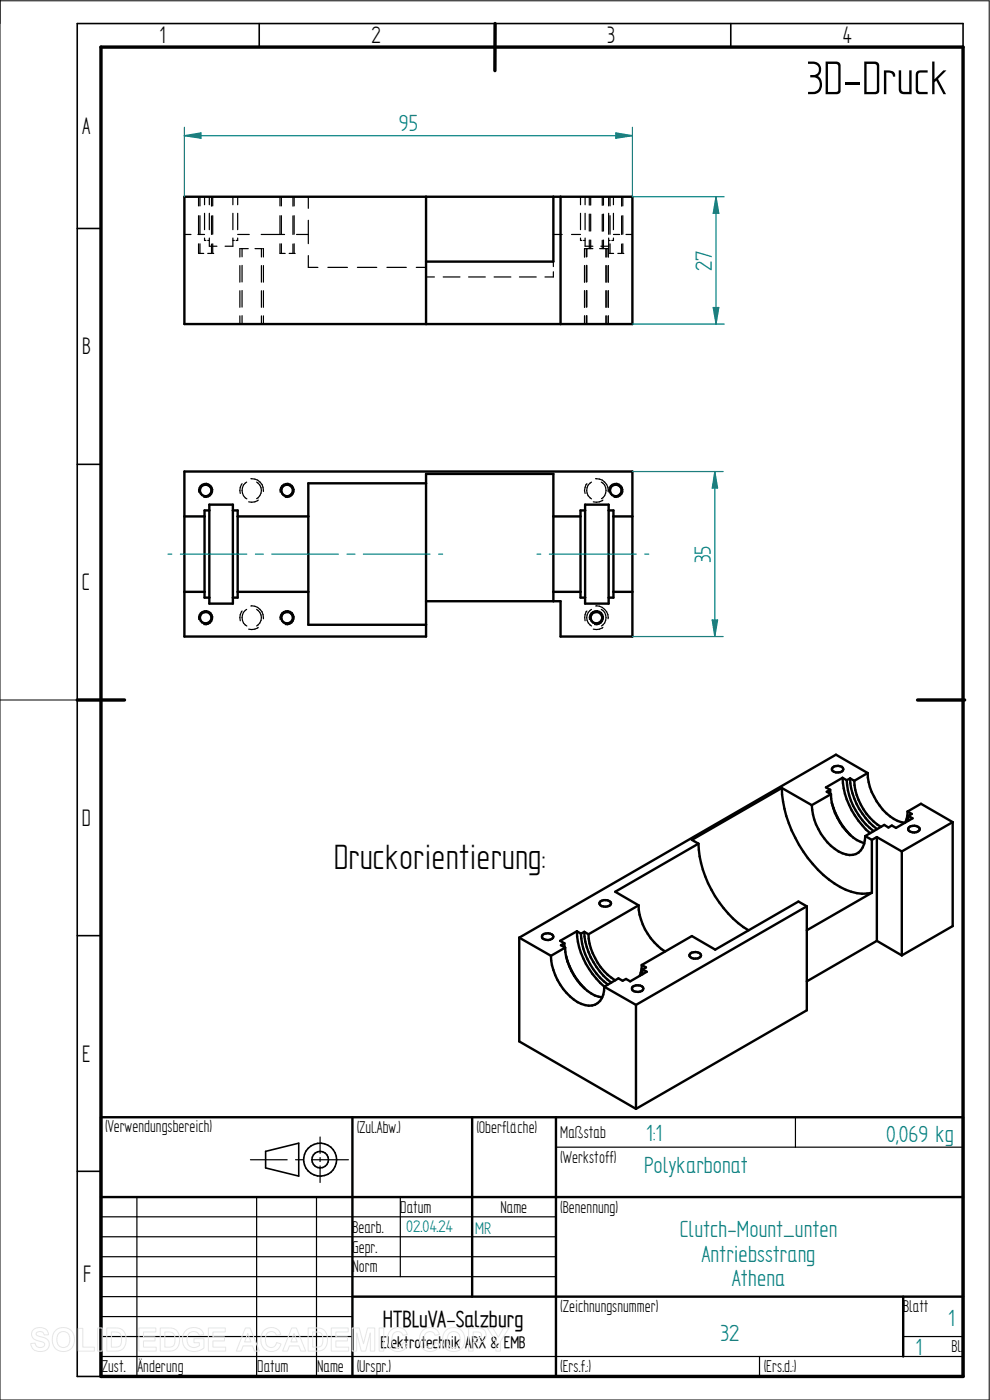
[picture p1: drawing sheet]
<svg xmlns="http://www.w3.org/2000/svg" width="210mm" height="297mm" viewBox="0 0 210 297" stroke-linecap="round" stroke-linejoin="round" font-family="sans-serif">
<path d="M0 0v297h209.8v-296.8h-209.8M0 148.5h16.4" fill="none" stroke="#000" stroke-width=".21"/>
<g fill="none" stroke="#000" stroke-width=".34">
<path d="M55 5v5M105 5v5M155 5v5M204.3 10v-5h-187.9v287h5M16.4 48.5h5M16.4 98.5h5M16.4 148.5h5M16.4 198.5h5M16.4 248.5h5M56.3 244.3l7.1-1.8v7l-7.1-1.7z"/>
<circle cx="67.9" cy="246" r="3.5"/>
<circle cx="67.9" cy="246" r="1.76"/>
</g>
<path d="M21.4 10h182.9v282h-182.9zM105 5v10M16.4 148.5h10M194.6 148.5h10" fill="none" stroke="#000" stroke-width=".72"/>
<g fill="none" stroke="#000" stroke-width=".51">
<path d="M39.1 41.7h95.1v27h-95.1zM90.4 41.7v27M117.4 41.7v13.8h-27M118.9 41.7v27M39.1 109.6h4.3M44.4 108.3h-1v18.5h1M44.4 107.1h5v21h-5zM49.4 108.3h1v18.5h-1M50.4 109.6h15M90.4 102.5h-25v30h25M117.4 109.6h5.7M124.1 108.3h-1v18.5h1"/>
<path d="M124.1 107.1h5v21h-5zM129.1 108.3h1v18.5h-1M130.1 109.6h4.1M39.1 125.6h4.3M50.4 125.6h15M90.4 127.6h28.5v7.4h15.3v-35h-95.1v35h51.3v-34.5h27v27.1M117.4 125.6h5.7M130.1 125.6h4.1M148.2 179a23.6 23.6 0 0 0 10.6 18.4M148.2 179l-17.7 10.2 5 2.9M165.9 167.2a26.4 26.4 0 0 0 12.3 21 9.2 9.2 0 0 0 6.8 1.2M165.9 167.2l-19.1 11 1.4 .8"/>
<path d="M165.9 167.2l6.3 3.6M172.2 170.8a12.1 12.1 0 0 0 6.5 10.2 3.2 3.2 0 0 0 4.8-2.7l.1-.9M176.1 167.6v.8M176.1 167.6l-.7 .4 .9 .5M176.3 168.5a12.8 12.8 0 0 0 5.5 9.7l1.5 .7M176.3 168.5l-4.1 2.3M176.4 170.3a16 16 0 0 0 4.1 6.9M176.7 162.8a1.64 1.64 0 0 1 2.1 .1l.1 .3a1.49 1.49 0 0 1-2.4 .1zM178.7 165a16.7 16.7 0 0 0 5.9 11.7M178.7 165l.9 .5M178.7 165l-3.5 2 .9 .6M179.6 165.5a14.4 14.4 0 0 0 5.7 10.8"/>
<path d="M180.3 165.1l.9 .6M180.3 165.1a14.5 14.5 0 0 0 5.8 10.8M180.3 165.1l-.7 .4M181.2 165.7a12.5 12.5 0 0 0 5.7 9.7M183.6 177.4l1.4 .8M184.1 164l-6.8-3.9-67.1 38.8M184.1 164a12.2 12.2 0 0 0 6.3 10.2l1.5 .3M184.1 164l-2.9 1.7M185 178.2v11.2M186 177.6l5.3 3M186 177.6l-1 .6M186 177.6v22"/>
<path d="M192.5 172.2l2.9-1.7 6.7 3.9M192.5 172.2l.9 .5-.7 .4M192.5 172.2v.8l-.4 1.5M192.7 173.1l.9 .5-3.5 2-.9-.5-.7 .5-.9-.6-4 2.4M192.7 173.1v1.1M192.8 175.5a1.54 1.54 0 0 1 2.3 .4 1.47 1.47 0 0 1-2.4 .1zM202.1 174.4l-10.8 6.2M202.1 174.4v22.1l-10.8 6.2M110.2 198.9v22l24.7 14.3M110.2 198.9l6.7 3.9M115.1 198.3a1.53 1.53 0 0 1 2.3 .4 1.43 1.43 0 0 1-2.4 .1zM122.4 197.6a16.4 16.4 0 0 0 5.8 11.7"/>
<path d="M122.4 197.6l.8 .5M122.4 197.6l-3.6 2 .9 .5M123.2 198.1a14.8 14.8 0 0 0 5.7 10.8M124 197.7l.8 .5M124 197.7a14.5 14.5 0 0 0 5.7 10.7M124 197.7l-.8 .4M124.8 198.2a12.6 12.6 0 0 0 5.7 9.8M127.3 191.3a1.63 1.63 0 0 1 2.3 .3 1.47 1.47 0 0 1-2.4 .2zM135.5 192.1a12.3 12.3 0 0 0 5.6 9.7M135.5 192.1l-10.7 6.1M171.2 192.3l-1.8-1-17.7 10.2-4.9-2.9-10.7 6.1M171.2 192.3l-36.3 20.9"/>
<path d="M171.2 192.3v22l-36.3 20.9M185 189.4l-13.8 8M186 199.6l5.3 3.1M186 199.6l-14.8 8.6M191.3 180.6v22.1M116.9 202.8a12.1 12.1 0 0 0 6.4 10.2 3.2 3.2 0 0 0 4.8-2.8l.1-.9M119.7 200.1l.1 .9M119.7 200.1l-.7 .4 .9 .5M119.9 201a12.4 12.4 0 0 0 6.3 10.2l1.6 .4M119.9 201l-3 1.8M120.1 202.8a14.9 14.9 0 0 0 4 7M128.2 209.3l6.7 3.9"/>
<path d="M134.2 209.3a1.85 1.85 0 0 1 2.2 .2l.1 .2a1.47 1.47 0 0 1-2.3 .4l-.1-.3zM134.9 213.2v22M136.1 204.7l.9 .5-.7 .5M136.1 204.7v.9l-.4 1.4M136.3 205.7l.9 .5-3.5 2-.9-.5-.7 .4-.9-.5-3 1.7M136.3 205.7v1M146.4 202.3a1.54 1.54 0 0 1 2.3 .4 1.53 1.53 0 0 1-2.4 .1zM21.4 237h182.9v55h-182.9zM74.8 237v55M100.2 237v38.1M117.9 237v55M21.4 254h182.9"/>
<path d="M74.8 275.1h129.5M191.6 275.1v12.7"/>
<circle cx="43.6" cy="104.1" r="1.24"/>
<circle cx="60.9" cy="104" r="1.25"/>
<circle cx="130.6" cy="104" r="1.25"/>
<circle cx="43.6" cy="131" r="1.23"/>
<circle cx="60.9" cy="131" r="1.22"/>
<circle cx="126.5" cy="131" r="1.23"/>
</g>
<g fill="none" stroke="#000" stroke-width=".25">
<path d="M39.1 49.7h1.4M42 49.7h1.4M42.1 53.8h.1M42.1 41.7v2M42.1 45.8v3.9M42.1 51.7v2.1M42.3 53.8h.9M42.4 41.7v2M42.4 45.8v3.9M42.4 51.7v2.1M43.4 41.7v1.7M43.4 45.3v3.4"/>
<path d="M43.4 50.5v.5h.3M44.1 53.8h.9M44.1 51h.3M44.4 41.7v1.7M44.4 45.3v3.4M44.4 50.5v1.7h1.6M44.9 41.7v2M44.9 45.8v3.9M44.9 51.8v2M45.1 53.8h.1M45.1 41.7v2M45.1 45.8v3.9"/>
<path d="M45.1 51.7v2.1M49.4 41.7v1.7M49.4 45.3v3.4M49.4 50.5v1.7h-1.6M49.4 51h.3M50.4 41.7v1.7M50.4 45.3v3.4M50.4 50.5v.5h-.3M50.4 49.7h2.5M50.9 56.3v3.6M51 52.7h-.1v1.8M51.2 52.7h1.5"/>
<path d="M51.4 52.7v1.8M51.4 56.3v3.5M54.1 52.7h1.5M55.4 49.7h5M55.5 52.7v1.8M55.5 56.3v3.6M55.8 52.7l.1 1.8M55.9 56.3v3.6M59.4 53.8h.1M59.4 41.7v2M59.4 45.8v3.9M59.4 51.7v2.1"/>
<path d="M59.6 53.8h.9M59.7 41.7v2M59.7 45.8v3.9M59.7 51.7v2.1M61.3 53.8h.9M62.1 41.7v2M62.1 45.8v3.9M62.1 51.8v2M62.4 53.8h.1M62.4 41.7v2M62.4 45.8v3.9M62.4 51.7v2.1"/>
<path d="M62.9 49.7h2.5M65.4 41.7v2.5M65.4 46.7v5M65.4 54.2v2.5h2M69.6 56.7h4.1M75.8 56.7h4.1M82.1 56.7h4.1M88.3 56.7h2.1M90.4 58.8h1.8M94 58.8h3.6M99.4 58.8h3.6M104.8 58.8h3.6"/>
<path d="M110.2 58.8h3.5M117.4 55.5v1.1M117.4 57.7v1.1h-1.8M117.4 49.7h1.9M121.2 49.7h1.9M123.1 41.7v1.7M123.1 45.3v3.4M123.1 50.5v.5h.3M123.8 51h.3M124 56.3v3.6M124 52.7v1.8M124.1 41.7v1.7"/>
<path d="M124.1 45.3v3.4M124.1 50.5v1.7h1.7M124.2 52.7h-.2v1.8M124.3 52.7h1.5M124.5 52.7h.1M124.5 52.7v1.8M124.5 56.3v3.5M125 41.7v1.8M125 45.4v3.6M125 50.9v1.8M125.3 41.7v1.8M125.3 45.4v3.6"/>
<path d="M125.3 50.9v1.8M127.2 52.7h1.5M127.5 52.2h1.6M127.8 41.7v1.9M127.8 45.5v3.6M127.8 51v1.7M128 41.7v1.8M128 45.4v3.6M128 50.9v1.8M128.6 52.7v1.8M128.6 56.3v3.6M128.9 52.7h.1v1.8"/>
<path d="M129 56.3v3.6M129.1 41.7v2M129.1 45.3v4.4M129.1 50.5l.1 3.3M129.1 51h.3M129.3 53.8h.9M129.4 41.7v2M129.4 45.8v3.9M129.4 51.7v2.1M130.1 41.7v1.7M130.1 45.3v3.4M130.1 50.5v.5h-.3"/>
<path d="M130.1 49.7h1.3M131.1 53.8h.9M131.9 41.7v2M131.9 45.8v3.9M131.9 51.8v2M132.1 53.8h.1M132.1 41.7v2M132.1 45.8v3.9M132.1 51.7v2.1M132.8 49.7h1.4M50.9 61.7v3.5M50.9 67v1.7"/>
<path d="M51.4 61.6v3.6M51.4 67v1.7M55.5 61.7v3.5M55.5 67v1.7M55.9 61.7v3.5M55.9 67v1.7M124 61.7v3.5M124 67v1.7M124.5 61.6v3.6M124.5 67v1.7M128.6 61.7v3.5M128.6 67v1.7"/>
<path d="M129 61.7v3.5M129 67v1.7M42.2 104.4a1.51 1.51 0 0 1 1.3-1.9 1.51 1.51 0 0 1 1.6 1.7 1.51 1.51 0 0 1-1.9 1.3M51.4 102.6a2.36 2.36 0 0 0-.4 2.1M52.3 102.3a2.09 2.09 0 0 0 .1 3.5M53.2 101.6a2.49 2.49 0 0 1 2.7 2.7M54.4 102.3a2.03 2.03 0 0 1 0 3.5M54.8 106.1a2.21 2.21 0 0 1-2.1 .4M59.4 104.4a1.51 1.51 0 0 1 1.4-1.9 1.51 1.51 0 0 1 1.6 1.7 1.51 1.51 0 0 1-1.9 1.3M124.5 102.6a2.36 2.36 0 0 0-.4 2.1M125.5 102.3a2.06 2.06 0 0 0 0 3.5M126.3 101.6a2.49 2.49 0 0 1 2.7 2.7"/>
<path d="M127.6 102.3a2.05 2.05 0 0 1 0 3.5M127.9 106.1a2.21 2.21 0 0 1-2 .4M129.2 104.4a1.49 1.49 0 0 1 1.3-1.8 1.49 1.49 0 0 1 1.6 1.6 1.49 1.49 0 0 1-1.8 1.3M42.2 131.4a1.52 1.52 0 0 1 1.3-1.9 1.52 1.52 0 0 1 1.6 1.7 1.52 1.52 0 0 1-1.9 1.3M51.4 129.6a2.36 2.36 0 0 0-.4 2.1M52.3 129.3a2.05 2.05 0 0 0 .1 3.5M53.2 128.6a2.49 2.49 0 0 1 2.7 2.7M54.4 129.3a2.03 2.03 0 0 1 0 3.5M54.8 133.1a2.21 2.21 0 0 1-2.1 .4M59.4 131.4a1.52 1.52 0 0 1 1.4-1.9 1.52 1.52 0 0 1 1.6 1.7 1.52 1.52 0 0 1-1.9 1.3M124.5 129.6a2.36 2.36 0 0 0-.4 2.1M125.1 131.4a1.52 1.52 0 0 1 1.3-1.9 1.52 1.52 0 0 1 1.6 1.7 1.52 1.52 0 0 1-1.9 1.3"/>
<path d="M125.5 129.3a2.03 2.03 0 0 0 0 3.5M126.4 128.6a2.48 2.48 0 0 1 2.6 2.7M127.6 129.3a2.05 2.05 0 0 1 0 3.5M127.9 133.1a2.21 2.21 0 0 1-2 .4M168.7 237v6.4M21.4 258.1h96.5M29 254v38M53.1 246h7.8M54.4 254v38M62.7 246h1.7M66.2 246h7.7M67.1 254v38"/>
<path d="M67.9 241.2v3.5M67.9 245.6v.8M67.9 247.4v3.5M84.9 254v16.8M117.9 243.4h86.4M21.4 270.8h96.5M21.4 266.6h96.5M21.4 262.4h96.5M21.4 275.1h53.4M21.4 279.3h53.4M21.4 287.8h182.9M21.4 283.5h53.4"/>
<path d="M161.1 287.8v4.2M191.6 283.5h12.7"/>
</g>
<g fill="none" stroke="#008080" stroke-width=".25">
<path d="M39.1 27v14.7M39.1 28.8l3.5-.6v1.1zM134.2 27v14.7M35.6 117.6h.8M38.3 117.6h14.1M54.2 117.6h1.7M57.7 117.6h14.1M73.6 117.6h1.7M77.1 117.6h14.1M93 117.6h.9M113.9 117.6h.8M116.5 117.6h18.5"/>
<path d="M136.8 117.6h.8"/>
</g>
<path d="M39.1 28.8l3.5-.6v1.1z" fill="#008080"/>
<path d="M130.6 28.2l3.6 .6-3.6 .5z" fill="none" stroke="#008080" stroke-width=".25"/>
<path d="M130.6 28.2l3.6 .6-3.6 .5z" fill="#008080"/>
<path d="M39.1 28.8h95.1M134.2 41.7h19.4M151.9 41.7l.6 3.6h-1.2zM134.2 68.7h19.4" fill="none" stroke="#008080" stroke-width=".25"/>
<path d="M151.9 41.7l.6 3.6h-1.2z" fill="#008080"/>
<path d="M151.3 65.2h1.2l-.6 3.5z" fill="none" stroke="#008080" stroke-width=".25"/>
<path d="M151.3 65.2h1.2l-.6 3.5z" fill="#008080"/>
<path d="M151.9 41.7v27M134.2 100h19.2M151.6 100l.6 3.5h-1.1zM134.2 135h19.2" fill="none" stroke="#008080" stroke-width=".25"/>
<path d="M151.6 100l.6 3.5h-1.1z" fill="#008080"/>
<path d="M151.1 131.5h1.1l-.6 3.5z" fill="none" stroke="#008080" stroke-width=".25"/>
<path d="M151.1 131.5h1.1l-.6 3.5z" fill="#008080"/>
<path d="M151.6 100v35" fill="none" stroke="#008080" stroke-width=".25"/>
<g fill="none" stroke="#e6e6e6" stroke-width=".21">
<path d="M7.1 282.1a2.02 2.02 0 0 1 3.1 .7l.1 .4h-.9a.9 .9 0 0 0-.8-.7 .9 .9 0 0 0-.9 .5l.1 .3 .5 .2a2.15 2.15 0 0 1 2.1 1.4 1.72 1.72 0 0 1-2.3 1.8l-.7-.2-.7-.7-.2-.8 1-.1a1.06 1.06 0 0 0 .9 1 1.06 1.06 0 0 0 1.1-.7 1.66 1.66 0 0 0-1.6-.8 1.37 1.37 0 0 1-.8-2.3zM11.8 282.3a2.46 2.46 0 0 1 3.1-.2 2.46 2.46 0 0 1 .8 3 2.4 2.4 0 0 1-3.1 1.5 2.4 2.4 0 0 1-1.5-3.1l.2-.5zM12.4 282.9a1.39 1.39 0 0 1 1.7-.3 1.39 1.39 0 0 1 .7 1.6 1.41 1.41 0 0 1-1.4 1.7 1.41 1.41 0 0 1-1.3-1.7l.1-.8zM16.6 281.8h1v4h2.4v.8h-3.4zM20.7 281.7h1v4.9h-1zM22.6 281.7h1.9a2.2 2.2 0 0 1 2.2 2.8 2.02 2.02 0 0 1-2.2 2.1h-1.9zM23.6 282.6a1.8 1.8 0 0 1 2 .5 2.09 2.09 0 0 1-.4 2.6l-1.6 .1zM29.5 281.7h3.6v.9h-2.7v1h2.5v.9h-2.5v1.3h2.7v.8h-3.6zM34 281.7h1.8a2.2 2.2 0 0 1 2.3 2.8 2.02 2.02 0 0 1-2.2 2.1h-1.9zM35 282.6a1.8 1.8 0 0 1 1.9 .5 2.09 2.09 0 0 1-.4 2.6l-1.5 .1zM39.4 282.3a2.33 2.33 0 0 1 3.8 .8l-1 .2a1.37 1.37 0 0 0-1.6-.7 1.37 1.37 0 0 0-.9 1.5 1.56 1.56 0 0 0 .8 1.6 1.56 1.56 0 0 0 1.8-.2v-.6h-1.2v-.9h2.2v2a2.65 2.65 0 0 1-3.1 .5 2.65 2.65 0 0 1-1.5-2.7l.3-1zM44.2 281.7h3.6v.9h-2.6v1h2.4v.9h-2.4v1.3h2.7v.8h-3.7z"/>
<path d="M52 281.7h1.1l1.9 4.9h-1l-.4-1.1h-2l-.4 1.1h-1.1zM52.6 282.9l.6 1.8h-1.3zM56 282.3a2.12 2.12 0 0 1 3.6 .8l-1 .2a1.24 1.24 0 0 0-1.6-.7 1.24 1.24 0 0 0-.7 1.6 1.28 1.28 0 0 0 .4 1.4 1.28 1.28 0 0 0 1.6 0l.4-.8 .9 .3a2.19 2.19 0 0 1-2.5 1.6 2.19 2.19 0 0 1-1.8-2.5l.1-.9zM61.9 281.7h1l2 4.9h-1.1l-.4-1.1h-2l-.4 1.1h-1.1zM62.4 282.9l.7 1.8h-1.4zM65.4 281.7h1.8a2.2 2.2 0 0 1 2.3 2.8 2.02 2.02 0 0 1-2.3 2.1h-1.8zM66.3 282.6a1.8 1.8 0 0 1 2 .5 2.09 2.09 0 0 1-.4 2.6l-1.6 .1zM70.3 281.7h3.6v.9h-2.7v1h2.5v.9h-2.5v1.3h2.8v.8h-3.7zM74.7 281.7h1.5l.9 3.4 .9-3.4h1.5v4.9h-.9l-.1-3.8-.9 3.8h-1l-.9-3.8-.1 3.8h-.9zM80.4 281.7h1v4.9h-1zM82.8 282.3a2.12 2.12 0 0 1 3.6 .8l-.9 .2a1.24 1.24 0 0 0-1.6-.7 1.24 1.24 0 0 0-.8 1.6 1.28 1.28 0 0 0 .5 1.4 1.28 1.28 0 0 0 1.5 0l.4-.8 .9 .3a2.19 2.19 0 0 1-2.5 1.6 2.19 2.19 0 0 1-1.7-2.5l.1-.9zM89.6 282.3a2.12 2.12 0 0 1 3.6 .8l-.9 .2a1.24 1.24 0 0 0-1.6-.7 1.24 1.24 0 0 0-.7 1.6 1.28 1.28 0 0 0 .4 1.4 1.28 1.28 0 0 0 1.5 0l.4-.8 1 .3a2.19 2.19 0 0 1-2.6 1.6 2.19 2.19 0 0 1-1.7-2.5l.1-.9z"/>
<path d="M94.6 282.3a2.46 2.46 0 0 1 3.1-.2 2.46 2.46 0 0 1 .8 3 2.4 2.4 0 0 1-3.1 1.5 2.4 2.4 0 0 1-1.4-3.1l.1-.5zM95.2 282.9a1.39 1.39 0 0 1 1.7-.3 1.39 1.39 0 0 1 .7 1.6 1.41 1.41 0 0 1-1.3 1.7 1.41 1.41 0 0 1-1.4-1.7l.1-.8zM99.4 281.7h1.6a1.61 1.61 0 0 1 2.1 1.5 1.62 1.62 0 0 1-2.1 1.6h-.6v1.8h-1zM100.4 282.6a1.62 1.62 0 0 1 1.7 .3 .7 .7 0 0 1-.1 .8 .7 .7 0 0 1-.7 .2h-.9zM103.4 281.7h1.1l1.2 2 1.1-2h1.2l-1.8 2.9v2h-1v-2z"/>
</g>
<text font-size="11.3" x="171" y="20">3D-Druck</text>
<text font-size="8.4" x="70.8" y="184.3">Druckorientierung:</text>
<g font-size="5.7">
<text x="33.8" y="9.2">1</text>
<text x="78.8" y="9.2">2</text>
<text x="128.8" y="9.2">3</text>
<text x="178.8" y="9.2">4</text>
<text x="17.4" y="28.4">A</text>
<text x="17.4" y="75.2">B</text>
<text x="17.4" y="125.2">C</text>
<text x="17.4" y="175.2">D</text>
<text x="17.4" y="225.2">E</text>
<text x="17.6" y="271.9">F</text>
</g>
<g font-size="5.6" fill="#008080">
<text x="84.6" y="27.9">95</text>
<text x="151" y="57.4" transform="rotate(-90 151 57.4)">27</text>
<text x="150.8" y="119.5" transform="rotate(-90 150.8 119.5)">35</text>
<text x="137.1" y="242">1:1</text>
<text x="188" y="242.2">0,069 kg</text>
<text x="136.7" y="248.8">Polykarbonat</text>
<text x="144.2" y="262.4">Clutch-Mount_unten</text>
<text x="148.8" y="267.6">Antriebsstrang</text>
<text x="155.3" y="272.9">Athena</text>
<text x="201.2" y="281.3">1</text>
<text x="152.9" y="284.6">32</text>
<text x="194.2" y="287.4">1</text>
</g>
<text font-size="5.5" x="81.2" y="281.5">HTBLuVA-Salzburg</text>
<g font-size="4.1">
<text x="22.3" y="240.2">(Verwendungsbereich)</text>
<text x="75.7" y="240.4">(Zul.Abw.)</text>
<text x="101.1" y="240.4">(Oberfläche)</text>
<text x="118.8" y="241.4">Maßstab</text>
<text x="118.8" y="246.7">(Werkstoff)</text>
<text x="84.9" y="257.3">Datum</text>
<text x="106.2" y="257.3">Name</text>
<text x="118.8" y="257.3">(Benennung)</text>
<text x="74.8" y="261.5">Bearb.</text>
<text x="74.8" y="265.7">Gepr.</text>
<text x="74.8" y="270">Norm</text>
<text x="118.8" y="278.4">(Zeichnungsnummer)</text>
<text x="191.6" y="278.4">Blatt</text>
<text x="201.8" y="286.9">Bl.</text>
<text x="21.6" y="291.1">Zust.</text>
<text x="29.2" y="291.1">Änderung</text>
<text x="54.6" y="291.1">Datum</text>
<text x="67.3" y="291.1">Name</text>
<text x="75.7" y="291.1">(Urspr.)</text>
<text x="118.8" y="291.1">(Ers.f.:)</text>
<text x="162" y="291.1">(Ers.d.:)</text>
</g>
<g font-size="4" fill="#008080">
<text x="86.2" y="261.5">02.04.24</text>
<text x="100.8" y="261.7">MR</text>
</g>
<text font-size="4" x="80.7" y="286">Elektrotechnik ARX &amp; EMB</text>
</svg>
